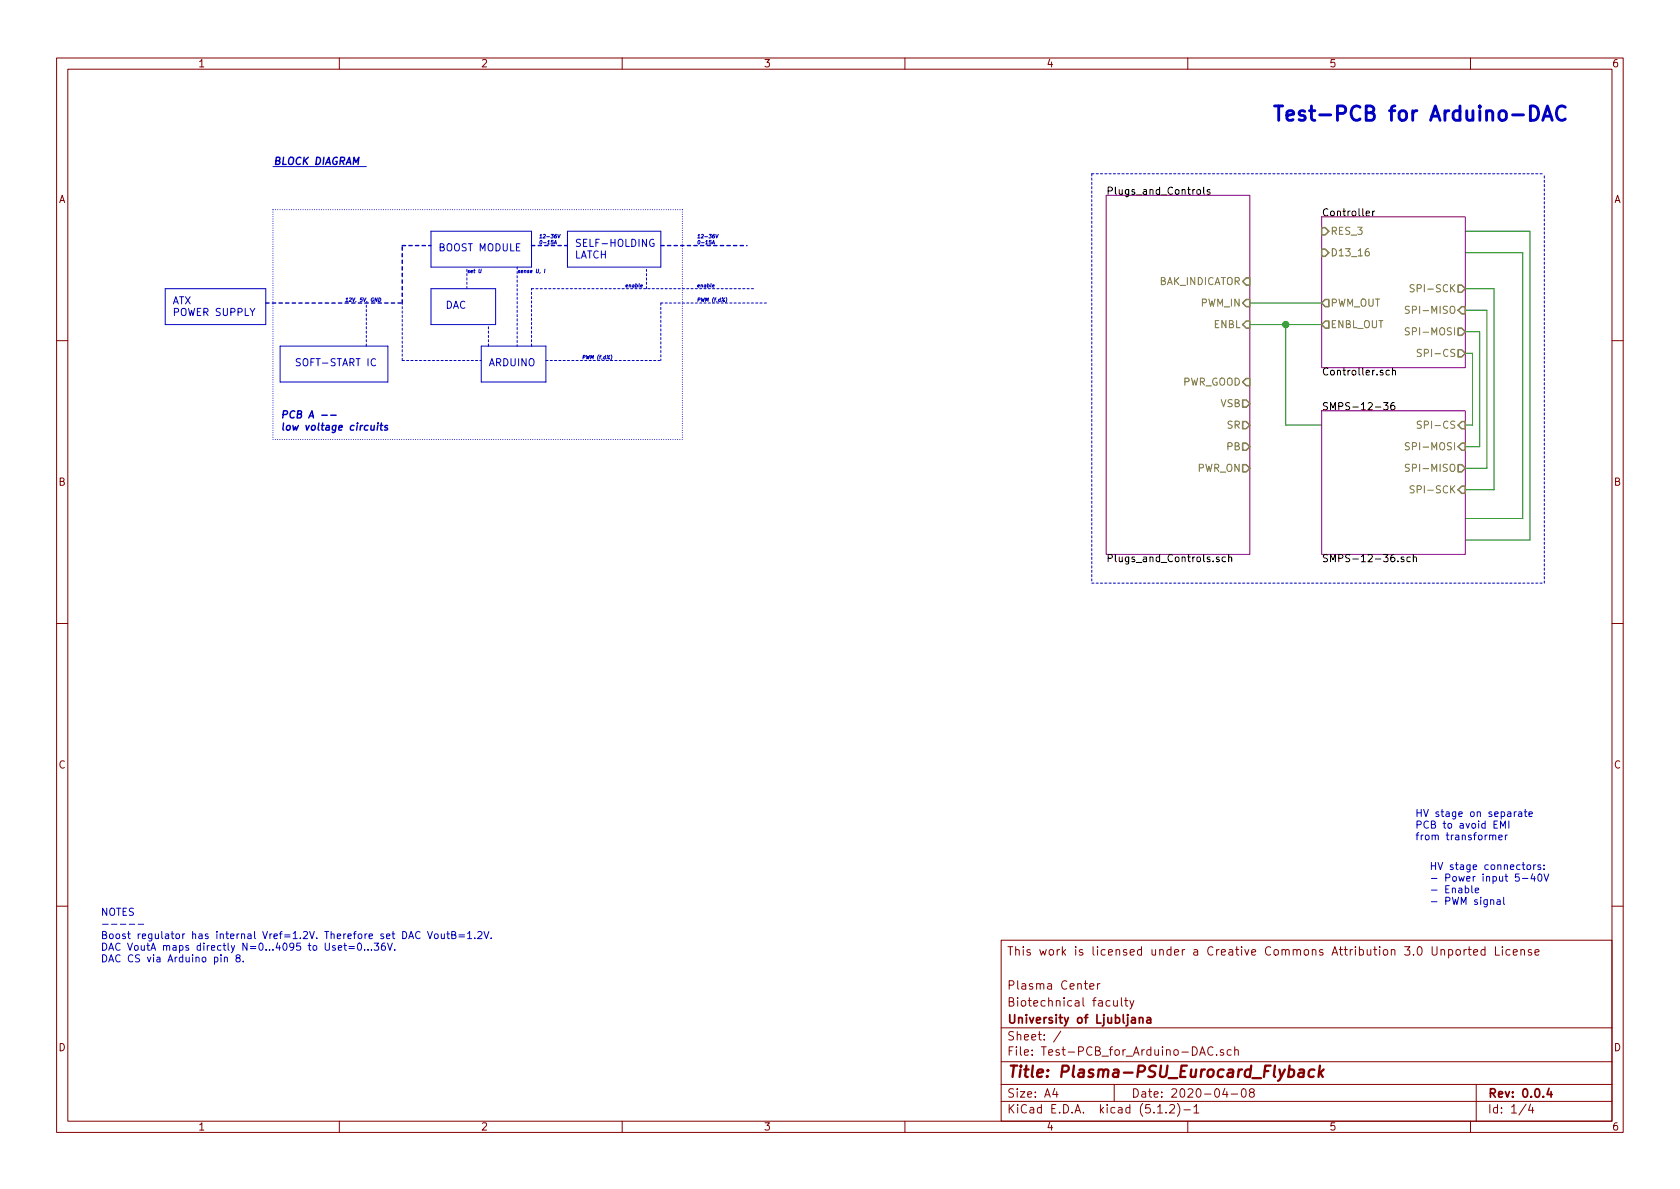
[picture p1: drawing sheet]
<svg xmlns="http://www.w3.org/2000/svg" width="297mm" height="210mm" viewBox="0 0 297 210" stroke-linecap="round" stroke-linejoin="round" font-family="sans-serif">
<g fill="none" stroke="#840000" stroke-width=".18">
<path d="M10 10.3h277v189.9h-277zM12 12.2h273v186.1h-273zM60 10.3v1.9M110 10.3v1.9M160 10.3v1.9M210 10.3v1.9M260 10.3v1.9M10 60.2h2M285 60.2h2M10 110.3h2M285 110.3h2M10 160.2h2"/>
<path d="M177 166.3h108v32h-108zM192.7 174.4l.7-.1-.1-.3-.4-.1-.2 .2 .1 .7h.5M194.1 173.9v1M194.5 173.9l-.3 .1-.1 .2M196.9 176.9v.8a.39 .39 0 0 0 .7 .1M197.6 176.9v1M198.3 176.4v1.3l.2 .2M198.8 176.9h.6M199.1 176.4v1.3l.3 .2M199.8 176.9l.3 1M200.5 176.9l-.5 1.4-.2 .1M254.8 168l.2-.1 .3 .1 .1 .9"/>
<path d="M254.8 167.9v1M256.1 168l.5-.1 .2 .3-.1 .6h-.6M256.1 167.9v1.5M257.5 168l.2-.1 .4 .1v.8l-.2 .1-.4-.1zM258.9 167.9v1M259.3 167.9l-.3 .1-.1 .2M259.6 167.9h.5M259.8 167.4v1.3l.3 .2M260.6 168.4l.7-.1-.1-.3-.4-.1-.2 .2v.7h.6M262.6 168l-.5-.1-.3 .3 .2 .6h.6M262.6 167.4v1.5M264.4 167.4v1.5h.7"/>
<path d="M265.6 167.4v.2M265.6 167.9v1M267 168l-.5-.1-.2 .3v.6l.2 .1 .5-.1M267.6 168.4l.7-.1-.1-.3-.4-.1-.2 .2v.7h.6M268.9 168l.2-.1 .4 .1v.9M268.9 167.9v1M270.8 168l-.4-.1-.2 .2 .1 .2 .5 .2v.3h-.6M271.4 168.4l.7-.1v-.3l-.5-.1-.2 .2 .1 .7h.6M285 160.2h2M60 198.3v1.9M110 198.3v1.9M160 198.3v1.9"/>
<path d="M177 194.8h108M177 191.8h108M177 187.8h108M177 181.8h108M186.5 192.5l-.4 1h1M186.8 193v1M187.6 182.3l-1.3 2M197 191.8v3M204.7 196.8h.8M206.2 196.7v.1M206.8 195.5l.2-.2h.4l.2 .2 .1 .3-.1 .2-.8 .8h.9M208.2 195.1a1.71 1.71 0 0 1 0 2.3"/>
<path d="M209.3 196.3h1.2M210 198.3v1.9M211.1 195.8l.4-.5v1.5M211.1 196.8h.9M212.1 186.6l.5-1.5 .5 1.5M214.5 185.3a.59 .59 0 0 0-.8 0 .59 .59 0 0 0-.2 .7 .56 .56 0 0 0 .3 .5 .56 .56 0 0 0 .7 0M215.1 186.5v.1M216.3 185.7l-.3-.1-.3 .2 .1 .2 .5 .2v.3h-.6M216.6 192.5l-.4 1h.9M216.9 193v1M217.7 185.7l-.5-.1-.2 .3 .1 .6h.6M217.7 193.5h1.1"/>
<path d="M218.3 185.7l.2-.1 .4 .1v.9M218.3 185.1v1.5M219.6 192.7l.4-.2a.94 .94 0 0 1 0 1.5 .82 .82 0 0 1-.4-1.3zM221.2 193.2l-.3-.3 .1-.2 .2-.2 .4 .1 .2 .2-.1 .2-.6 .2a.48 .48 0 0 0-.1 .7l.2 .1 .5-.1a.48 .48 0 0 0-.1-.7h-.1M260 198.3v1.9M261 191.8v6.5M269.8 195.2l-1.2 2M270.6 195.2l-.3 1.1h.9M271 195.8v1"/>
</g>
<path d="M201.4 179.9v1M201.4 180.1l.3-.2 .3 .1 .1 .9M202.8 180h.6l.1 .9M203.5 180.3l-.6 .1a.29 .29 0 0 0-.2 .2 .29 .29 0 0 0 .2 .3l.6-.1M273.9 192.5l-.4 1h.9M274.2 193v1" fill="none" stroke="#840000" stroke-width=".3"/>
<path d="M229.7 189.2h.8l.1 .2-.2 1M230.6 189.6l-.7 .1a.4 .4 0 0 0-.4 .3 .4 .4 0 0 0 .3 .4l.7-.1M232.4 189.2a.68 .68 0 0 0-1 .3l-.1 .6 .2 .2 .2 .1 .6-.1M233.4 188.4l-.3 2M233.4 189.7l.5 .7M234 189.1l-.8 .8" fill="none" stroke="#840000" stroke-width=".41"/>
<path d="M221 53.6h12.7M221 57.4h12.7M227.3 57.4v17.8h6.4M259.1 58.7h2.5v20.3h-2.5M259.1 54.9h3.8v27.9h-3.8M259.1 51h5.1v35.6h-5.1M259.1 44.7h10.1v47h-10.1M259.1 40.9h11.4v54.6h-11.4M259.1 62.5h1.2v12.7h-1.2" fill="none" stroke="#008400" stroke-width=".18"/>
<circle cx="227.3" cy="57.4" r=".51" fill="#008400" stroke="#008400" stroke-width=".25"/>
<g fill="none" stroke="#0000c2" stroke-width=".18" stroke-dasharray=".4 .4">
<path d="M193 30.7v72.4M193 30.7h80M82.5 51v-3.8M91.4 47.2v14M94 51h39.3M114.3 51v-3.8M116.8 53.6v10.1M116.8 53.6h19.1M64.8 61.2v-7.6M71.1 63.7h14M71.1 63.7v-10.1M86.4 61.2v-3.8"/>
<path d="M94 61.2v-10.2M96.5 63.7h20.3M193 103.1h80M273 103.1v-72.4"/>
</g>
<g fill="none" stroke="#0000c2" stroke-width=".18">
<path d="M48.3 29.5h16.5M29.2 51h17.8v6.4h-17.8zM67 52.7a.32 .32 0 0 1 .3 .3 .32 .32 0 0 1-.4 .3zM76.2 51h11.4v6.4h-11.4zM76.2 40.9h17.8v6.3h-17.8zM84.7 47.6v.5l.1 .1h.2l.1-.6M96.3 47.6v.6M97.9 43.1l.3-.6 .2 .6M98 43h.3M98.6 41.4l.2 .7 .3-.7M100.3 40.9h16.5v6.3h-16.5zM113.3 50.6l.3-.1v-.1h-.3v.3h.2"/>
<path d="M115.6 42.4a.59 .59 0 0 0-.7 .6 .59 .59 0 0 0 .7 .5v-.5h-.2M125.9 43.1l.3-.6 .1 .6M126 50.6l.3-.1v-.1h-.3v.3h.2M126 43h.3M126.6 41.4l.1 .7 .3-.7M128.4 52.6a.73 .73 0 0 1-.2 1M49.5 61.2h19.1v6.4h-19.1zM66.4 63.5a.6 .6 0 0 0-.8 .5 .6 .6 0 0 0 .6 .7l.2-.1M85.1 61.2h11.4v6.4h-11.4zM108.1 62.8a.73 .73 0 0 1-.2 .9M260.2 156.6v1.1l.2 .2M260.8 157.4l.6-.1v-.2l-.4-.1-.2 .2 .1 .6h.5"/>
<path d="M263.4 147.8l.2-.1h.3v.8M263.6 159.2l.1-.1 .3 .1 .1 .7M263.9 147.8l.2-.1h.3l.1 .8M264.7 159.2h.5l.1 .7M264.8 145.2h-.6v1.3h.6M265 148.1l.6-.1v-.3h-.4l-.2 .1 .1 .7h.5M265.3 159.4l-.5 .1-.2 .1 .2 .3h.5M265.3 146.5v-1.3l.4 .9 .5-.9v1.3M265.9 158.7v1.1l.1 .1M266.2 147.7v.8M266.5 147.7h-.2l-.1 .2M266.8 145.2v1.3"/>
<path d="M268.1 143.6h-.3l-.1 .2M268.5 143.6h.5l.1 .8M269.1 143.9h-.5l-.1 .2 .1 .3 .5-.1M269.2 155.3h1M269.5 143.6h.5M269.7 143.1v1.1l.3 .2M270.1 153l.3-.1 .2 .2v.4l-.1 .2-.3 .1-.2-.2zM270.3 144l.6-.1v-.3h-.4l-.2 .1 .1 .6h.5M271 154.5l-.3 .9h.8M271.2 152.9v.9M271.3 155v.8M271.6 152.9l-.4 .3"/>
<path d="M272 154.7l.2-.1a.69 .69 0 0 1 .4 .6 .69 .69 0 0 1-.4 .6l-.2-.2-.1-.3zM272.4 153l-.3-.1-.2 .2 .1 .2 .4 .1v.3h-.5M273 153.6v.2M273 153v.1M273 154.6l.4 1.2 .4-1.2M18.1 163.4h1M19.7 163.4h1M21.3 163.4h1M22.9 163.4h.9M24.4 163.4h1M39.7 169.4l.2-.1h.3v.8M39.7 169.3v.8"/>
<path d="M42 169.4l-.2-.1v-.3l.2-.2 .3 .1 .2 .2-.1 .2-.5 .1-.2 .2v.3l.3 .2 .3-.1 .2-.1v-.3l-.3-.2M43 170v.1M60.8 167.2h.5M61 166.8v1.1l.3 .1M61.7 167.4h1M61.7 167.7h1M63.4 166.8h.1a.67 .67 0 0 1 .4 .6 .67 .67 0 0 1-.4 .6 .83 .83 0 0 1-.1-1.2zM64.5 167.9v.1M65.1 167.9v.1M65.7 167.9v.1M66.2 166.8h.8l-.5 .5 .4 .1 .1 .4-.3 .2-.5-.1M68 166.8h-.3a.87 .87 0 0 0 0 1.2l.4-.1v-.5l-.4-.1-.3 .2"/>
<path d="M68.5 166.8l.4 1.2 .5-1.2M69.8 167.9v.1M75.6 164.7l.4 1.3 .5-1.3M76.9 165.2l.3-.1 .3 .3v.4l-.3 .2-.3-.1-.1-.1zM78 165.1l.1 .8 .3 .1 .2-.1M78.6 165.1v.9M79 165.1h.5M79.2 164.7v1.1l.3 .2M79.9 165.3h.5l.2-.2-.1-.3-.6-.1v1.3h.5l.2-.1v-.3l-.3-.3M81.2 165.3h.9M81.2 165.7h.9M82.7 165.1l.3-.4v1.3"/>
<path d="M82.7 166h.7M83.9 165.9v.1M84.5 164.8l.5-.1 .2 .1v.3v.2l-.8 .7h.8M85.6 164.7l.4 1.3 .4-1.3M86.8 165.9v.1"/>
</g>
<path d="M270.6 18.7a1.33 1.33 0 0 1 1.3 .7 1.33 1.33 0 0 1-.1 1.5l-.6 .4h-.6zM276.8 19a.96 .96 0 0 0-1.1-.1 .96 .96 0 0 0-.5 .9 1.07 1.07 0 0 0 .3 1.2 1.07 1.07 0 0 0 1.1 .2l.2-.2M272.8 21.3l.8-2.6 .8 2.6M273 20.5h1.2" fill="none" stroke="#0000c2" stroke-width=".51"/>
<path d="M47 53.6h24.1M71.1 43.4h5.1M71.1 53.6v-10.2M94 43.4h6.3M116.8 43.4h15.3" fill="none" stroke="#0000c2" stroke-width=".25" stroke-dasharray=".6 .6"/>
<path d="M56.9 73.4h1M58.5 73.4h.9M66.8 75.2l-.1 .9M66.9 74.8l-.1 .1M67.2 75.2h.5M67.4 74.8l-.1 1.1 .3 .2M68.5 75.3l-.3-.1-.2 .3 .5 .2v.3h-.5" fill="none" stroke="#0000c2" stroke-width=".25"/>
<path d="M48.3 37.1v40.6M120.6 37.1v40.6M120.6 37.1h-72.3M48.3 77.7h72.3" fill="none" stroke="#0000c2" stroke-width=".18" stroke-dasharray="0 .4"/>
<path d="M195.6 34.5h25.4v63.5h-25.4zM233.7 38.3h25.4v26.7h-25.4zM233.7 72.6h25.4v25.4h-25.4z" fill="none" stroke="#840084" stroke-width=".18"/>
<g fill="none" stroke="#000" stroke-width=".18">
<path d="M211.7 33.6l.2-.1 .3 .1 .1 .2-.1 .5-.3 .1-.2-.2zM212.8 33.1v1.1l.2 .2M213.9 33.6l-.3-.1-.2 .2 .1 .2 .4 .1v.3h-.5M241.6 37.7l.5-.1v-.2l-.4-.1-.1 .2v.6h.5M242.7 37.3v.9M243.1 37.3l-.4 .3M244.6 71.2h.8l-.4 .5 .4 .1v.5l-.2 .2-.6-.2M245.7 65.5h-.4l-.2 .2 .1 .6h.5M246.2 65.6l.2-.1h.3v.8M246.2 65v1.3M246.5 71.2l-.4 .1-.2 .4v.6l.3 .2 .3-.1 .1-.2-.1-.5h-.3l-.3 .2M215.5 98.5h-.3l-.1 .2v.2l.4 .1v.3h-.4"/>
<path d="M216.7 98.5h-.4l-.2 .2 .1 .6h.5M217.2 98.6l.2-.1h.3l.1 .8M217.2 98.1v1.2M248.2 98.5h-.3l-.2 .2 .1 .2 .4 .1v.3h-.5M249.4 98.5h-.4l-.3 .2 .2 .6h.5M249.9 98.6l.2-.1h.3v.8M249.9 98.1v1.2"/>
</g>
<g fill="none" stroke="#848400" stroke-width=".25">
<path d="M220.3 56.8h.7v1.2h-.7l-.6-.6zM220.3 49.1h.7v1.3h-.7l-.6-.6zM220.3 53h.7v1.2h-.7l-.6-.6zM233.7 40.3h.6l.6 .6-.6 .6h-.6zM233.7 44.1h.6l.6 .6-.6 .6h-.6zM234.3 56.8h.6v1.2h-.6l-.6-.6zM234.3 53h.6v1.2h-.6l-.6-.6zM257.8 50.4h.6l.7 .6-.7 .7h-.6zM257.8 54.9l.6-.7h.7v1.3h-.7zM257.8 58h.6l.7 .7-.7 .6h-.6zM219.7 78.4h.6l.7 .6-.7 .6h-.6zM219.7 74.5h.6l.7 .7-.7 .6h-.6z"/>
<path d="M219.7 70.7h.6l.7 .7-.7 .6h-.6zM220.3 66.9h.7v1.3h-.7l-.6-.6zM257.8 79l.6-.6h.7v1.2h-.7zM257.8 61.8h.6l.7 .7-.7 .6h-.6zM258.4 74.5h.7v1.3h-.7l-.6-.6zM219.7 82.2h.6l.7 .6-.7 .6h-.6zM257.8 86.6l.6-.6h.7v1.2h-.7zM257.8 82.2h.6l.7 .6-.7 .6h-.6z"/>
</g>
<path d="M242 44l-.4 .1-.2 .4v.6l.2 .2 .4-.1 .1-.2-.1-.5h-.4l-.2 .2M249.2 54.2l-.5-.1-.2 .2v.3l.6 .3 .1 .3-.3 .2h-.4M249.2 58h-.5l-.2 .1v.3l.6 .3 .1 .3-.3 .2h-.4M250 50.4l-.4-.1-.2 .2v.3l.5 .3 .1 .3-.2 .2h-.5M249.2 78.4l-.5-.1-.2 .1v.4l.6 .2 .1 .3-.3 .2h-.4M251.3 74.5h-.5l-.2 .1v.3l.6 .3 .1 .3-.2 .2h-.5M251.3 61.8h-.5l-.2 .1v.3l.6 .3 .1 .3-.2 .2h-.5M249.2 82.2l-.5-.1-.2 .1v.4l.6 .2 .1 .3-.3 .3-.4-.1M250 86l-.4-.1-.2 .1v.4l.5 .2 .1 .3-.2 .3-.5-.1" fill="none" stroke="#848400" stroke-width=".18"/>
<text font-size="3.5" fill="#0000c2" x="224.8" y="21.4">Test-PCB for Arduino-DAC</text>
<text font-size="2.8" fill="#840000" x="178" y="190.5">Title: Plasma-PSU_Eurocard_Flyback</text>
<g font-size="2.1" fill="#840000">
<text x="178" y="169">This work is licensed under a Creative Commons Attribution 3.0 Unported License</text>
<text x="178" y="178">Biotechnical faculty</text>
<text x="178" y="175">Plasma Center</text>
<text x="178" y="184">Sheet: /</text>
<text x="178" y="181">University of Ljubljana</text>
<text x="178" y="186.7">File: Test-PCB_for_Arduino-DAC.sch</text>
<text x="178" y="196.9">KiCad E.D.A. kicad (5.1.2)-1</text>
<text x="178" y="194.1">Size: A4</text>
<text x="200" y="194.1">Date: 2020-04-08</text>
<text x="263" y="194.1">Rev: 0.0.4</text>
<text x="263" y="196.9">Id: 1/4</text>
</g>
<g font-size="1.8" fill="#840000">
<text x="35" y="11.9">1</text>
<text x="85" y="11.9">2</text>
<text x="135" y="11.9">3</text>
<text x="185" y="11.9">4</text>
<text x="235" y="11.9">5</text>
<text x="285" y="11.9">6</text>
<text x="10.4" y="35.9">A</text>
<text x="285.4" y="35.9">A</text>
<text x="10.4" y="85.9">B</text>
<text x="285.4" y="85.9">B</text>
<text x="10.4" y="135.9">C</text>
<text x="285.4" y="135.9">C</text>
<text x="10.4" y="185.9">D</text>
<text x="285.4" y="185.9">D</text>
<text x="35" y="199.9">1</text>
<text x="85" y="199.9">2</text>
<text x="135" y="199.9">3</text>
<text x="185" y="199.9">4</text>
<text x="235" y="199.9">5</text>
<text x="285" y="199.9">6</text>
</g>
<g font-size="1.8" fill="#0000c2">
<text x="48.3" y="29.2">BLOCK DIAGRAM</text>
<text x="77.5" y="44.4">BOOST MODULE</text>
<text x="101.6" y="43.7">SELF-HOLDING</text>
<text x="101.6" y="45.7">LATCH</text>
<text x="30.5" y="53.8">ATX</text>
<text x="30.5" y="55.9">POWER SUPPLY</text>
<text x="78.7" y="54.6">DAC</text>
<text x="52.1" y="64.8">SOFT-START IC</text>
<text x="86.4" y="64.8">ARDUINO</text>
<text x="49.5" y="74">PCB A --</text>
<text x="49.5" y="76.1">low voltage circuits</text>
<text x="250.2" y="144.5">HV stage on separate</text>
<text x="250.2" y="146.5">PCB to avoid EMI</text>
<text x="250.2" y="148.6">from transformer</text>
<text x="252.7" y="153.8">HV stage connectors:</text>
<text x="252.7" y="155.9">- Power input 5-40V</text>
<text x="17.8" y="161.9">NOTES</text>
<text x="252.7" y="158">- Enable</text>
<text x="252.7" y="160">- PWM signal</text>
<text x="17.8" y="166.1">Boost regulator has internal Vref=1.2V. Therefore set DAC VoutB=1.2V.</text>
<text x="17.8" y="168.1">DAC VoutA maps directly N=0...4095 to Uset=0...36V.</text>
<text x="17.8" y="170.2">DAC CS via Arduino pin 8.</text>
</g>
<g font-size="1.8">
<text x="195.6" y="34.4">Plugs_and_Controls</text>
<text x="233.7" y="38.2">Controller</text>
<text x="233.7" y="66.4">Controller.sch</text>
<text x="233.7" y="72.5">SMPS-12-36</text>
<text x="195.6" y="99.4">Plugs_and_Controls.sch</text>
<text x="233.7" y="99.4">SMPS-12-36.sch</text>
</g>
<g font-size="1.8" fill="#848400">
<text x="235.2" y="41.5">RES_3</text>
<text x="235.2" y="45.3">D13_16</text>
<text x="204.8" y="50.4">BAK_INDICATOR</text>
<text x="250.4" y="51.7">SPI-SCK</text>
<text x="212.4" y="54.2">PWM_IN</text>
<text x="214.6" y="58">ENBL</text>
<text x="235.2" y="58">ENBL_OUT</text>
<text x="235.2" y="54.2">PWM_OUT</text>
<text x="249.6" y="55.5">SPI-MISO</text>
<text x="249.6" y="59.3">SPI-MOSI</text>
<text x="251.7" y="63.1">SPI-CS</text>
<text x="208.9" y="68.2">PWR_GOOD</text>
<text x="215.8" y="72">VSB</text>
<text x="217" y="75.8">SR</text>
<text x="251.7" y="75.8">SPI-CS</text>
<text x="211.7" y="83.4">PWR_ON</text>
<text x="217" y="79.6">PB</text>
<text x="249.6" y="83.4">SPI-MISO</text>
<text x="249.6" y="79.6">SPI-MOSI</text>
<text x="250.4" y="87.2">SPI-SCK</text>
</g>
<g font-size=".9" fill="#0000c2">
<text x="95.2" y="42.1">12-36V</text>
<text x="95.2" y="43.2">0-15A</text>
<text x="123.2" y="42.1">12-36V</text>
<text x="123.2" y="43.2">0-15A</text>
<text x="61" y="53.4">12V, 5V, GND</text>
<text x="82.5" y="48.3">set U</text>
<text x="91.4" y="48.3">sense U, I</text>
<text x="110.5" y="50.8">enable</text>
<text x="123.2" y="50.8">enable</text>
<text x="123.2" y="53.4">PWM (f,d%)</text>
<text x="102.9" y="63.5">PWM (f,d%)</text>
</g>
</svg>
